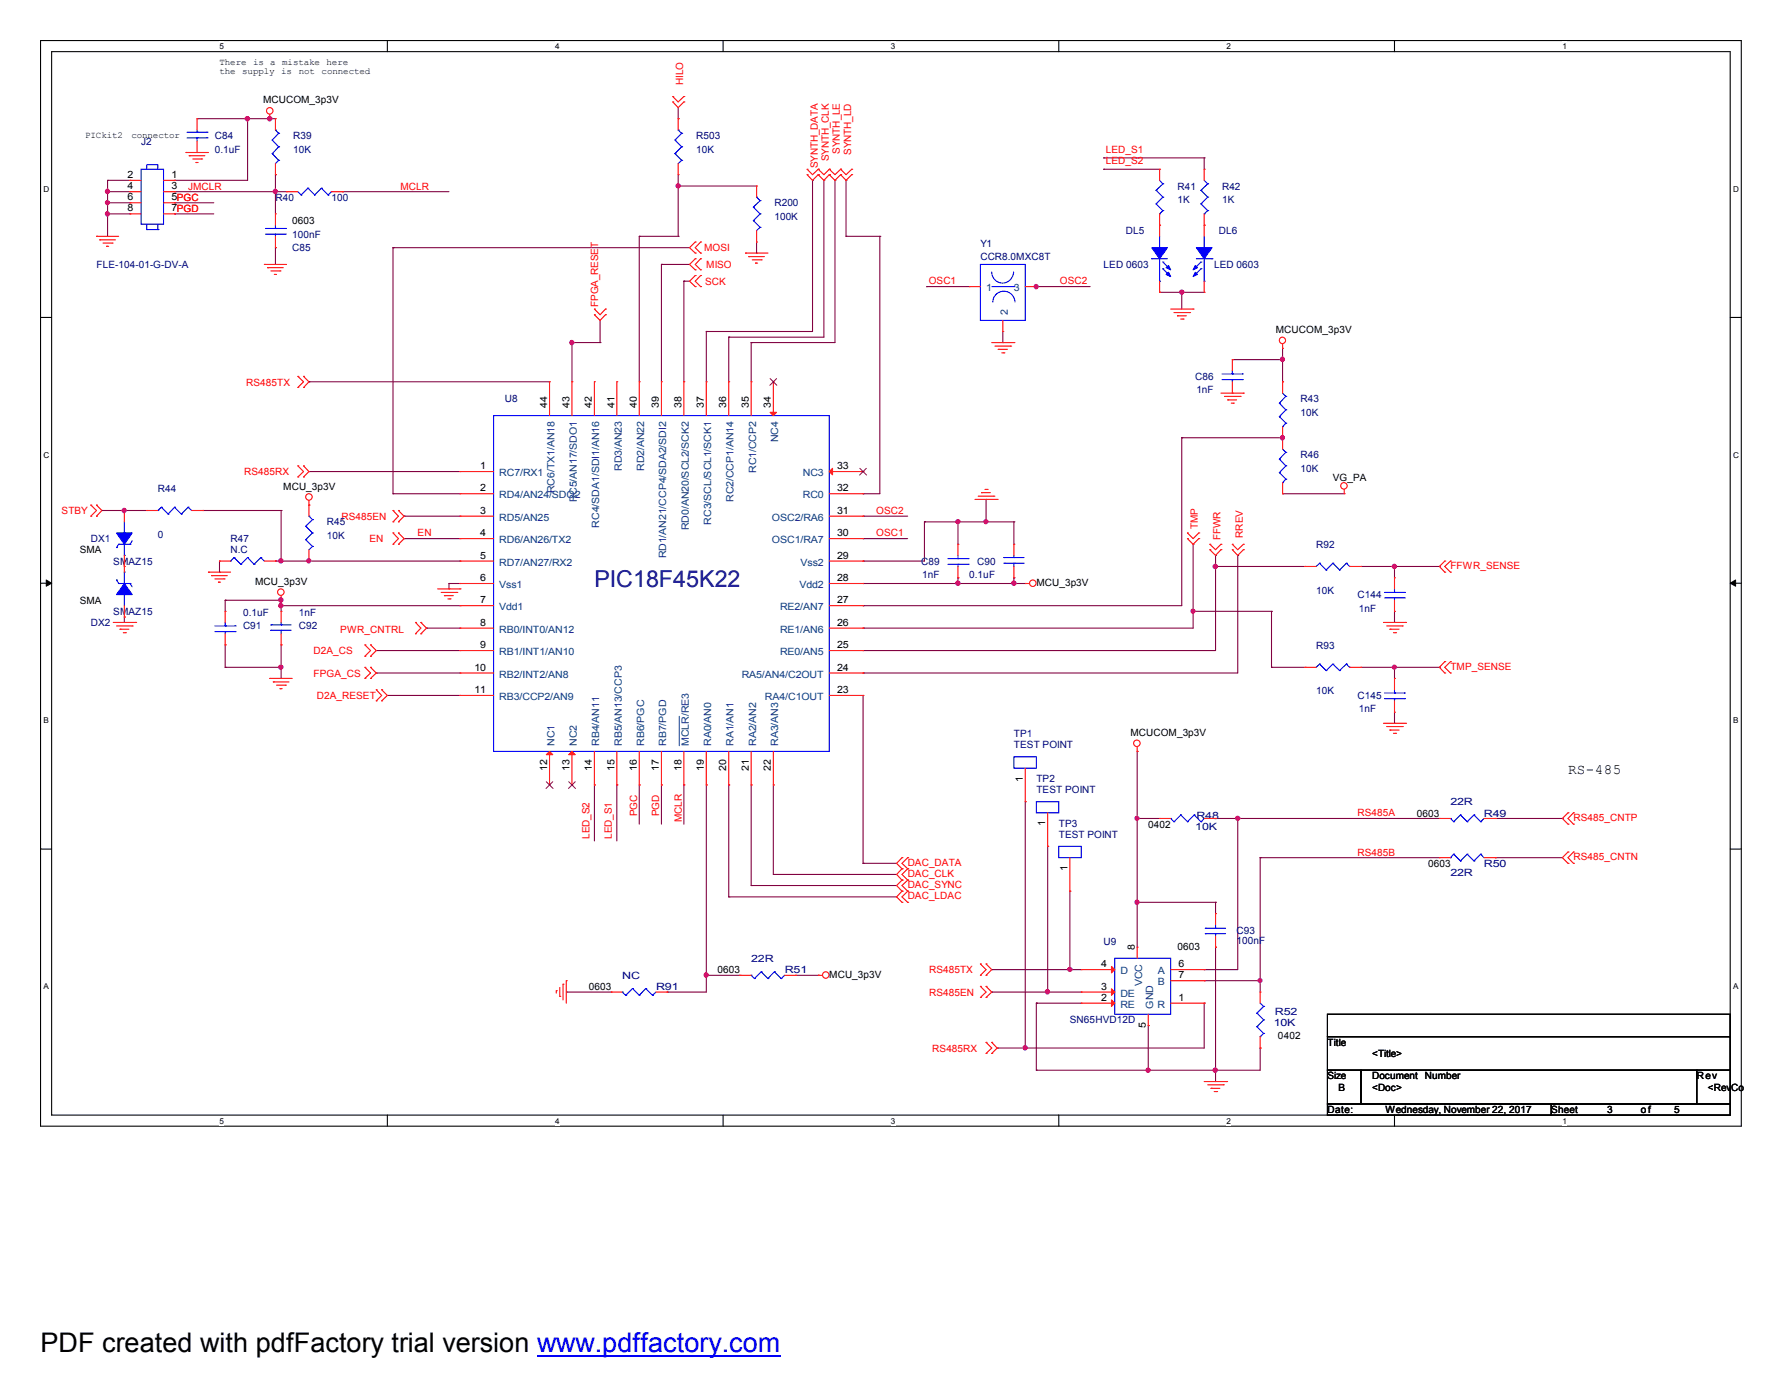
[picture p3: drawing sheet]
<svg xmlns="http://www.w3.org/2000/svg" width="279mm" height="216mm" viewBox="0 0 279 216" stroke-linecap="round" stroke-linejoin="round" font-family="sans-serif">
<path d="M6.3 6.3h266.4v170h-266.4zM8.1 8.1h262.9v166.5h-262.9z" fill="none" stroke="#000" stroke-width=".17"/>
<g fill="#fff">
<path d="M34.4 6.5h.7v1.5h-.7z"/>
<path d="M34.4 174.8h.7v1.4h-.7z"/>
</g>
<path d="M60.7 6.3v1.8M60.7 174.6v1.7" fill="none" stroke="#000" stroke-width=".17"/>
<g fill="#fff">
<path d="M87 6.5h.6v1.5h-.6z"/>
<path d="M87 174.8h.6v1.4h-.6z"/>
</g>
<path d="M113.2 6.3v1.8M113.2 174.6v1.7" fill="none" stroke="#000" stroke-width=".17"/>
<g fill="#fff">
<path d="M139.5 6.5h.7v1.5h-.7z"/>
<path d="M139.5 174.8h.7v1.4h-.7z"/>
</g>
<path d="M165.8 6.3v1.8M165.8 174.6v1.7" fill="none" stroke="#000" stroke-width=".17"/>
<g fill="#fff">
<path d="M192.1 6.5h.7v1.5h-.7z"/>
<path d="M192.1 174.8h.7v1.4h-.7z"/>
</g>
<path d="M218.4 6.3v1.8M218.4 174.6v1.7" fill="none" stroke="#000" stroke-width=".17"/>
<g fill="#fff">
<path d="M244.7 6.5h.7v1.5h-.7z"/>
<path d="M244.7 174.8h.7v1.4h-.7z"/>
<path d="M6.8 28.8h.9v1.5h-.9z"/>
<path d="M271.4 28.8h.9v1.5h-.9z"/>
<path d="M6.8 70.4h.9v1.5h-.9z"/>
<path d="M271.4 70.4h.9v1.5h-.9z"/>
</g>
<path d="M6.3 49.7h1.8M271 49.7h1.7" fill="none" stroke="#000" stroke-width=".17"/>
<g fill="#fff">
<path d="M6.8 112.1h.8v1.4h-.8z"/>
<path d="M271.4 112.1h.8v1.4h-.8z"/>
</g>
<path d="M6.3 91.3h1.8M271 91.3h1.7" fill="none" stroke="#000" stroke-width=".17"/>
<g fill="#000" stroke="#000" stroke-width=".16">
<path d="M7.2 90.8l.9 .5-.9 .5z" fill-rule="evenodd"/>
<path d="M271 91.3l.8-.5v1z" fill-rule="evenodd"/>
</g>
<g fill="#fff">
<path d="M6.8 153.7h.8v1.5h-.8z"/>
<path d="M271.4 153.7h.8v1.5h-.8z"/>
</g>
<path d="M6.3 132.9h1.8M271 132.9h1.7M207.9 158.8h63.1v3.5h-63.1zM207.9 162.3h63.1v5.3h-63.1zM207.9 167.6h5.2v5.2h-5.2zM207.9 172.8h35.1v1.8h-35.1zM213.1 167.6h52.6v5.2h-52.6zM243 172.8h28v1.8h-28zM265.7 167.6h5.3v5.2h-5.3z" fill="none" stroke="#000" stroke-width=".17"/>
<g fill="none" stroke="#800040" stroke-width=".17">
<path d="M30.9 18.6h12.2M38.8 18.6h.1M38.8 18.6v9.6h-11.5M42.2 18.6h.1M106.2 18.6h.1M106.2 16.8v1.8M16.8 28.2h.1M16.8 30h.1M16.8 31.8h.1M16.8 33.5h.1M16.8 30h3.6M16.8 28.2h3.6"/>
<path d="M16.8 33.5h3.6M16.8 31.8h3.6M16.8 28.2v8.8M27.3 28.2h.1M27.3 33.5h.1M27.3 31.8h.1M27.3 30h.1M27.3 30h17.6M27.3 33.5h6.2M27.3 31.8h6.2M43.1 30h.1M43.1 38.8h.1"/>
<path d="M43.1 27.3h.1M43.1 27.3v6.2M43.1 38.8v2.6M53.6 30h.1M53.6 30h16.7M61.6 38.8h.1M61.6 38.8h46.4M61.6 38.8v38.5M100.1 37h.1M100.1 37v22.8M100.1 37h6.1M106.2 29.1h.1"/>
<path d="M106.2 37h.1M106.2 27.3v9.7M106.2 29.1h12.3M118.5 39.6h.1M118.5 37.9v1.7M127.3 28.2h.1M127.3 28.2v23.7h-16.7M129 28.2h.1M129 28.2v24.6h-14.9M130.8 28.2h.1M130.8 28.2v25.4h-13.2M132.5 28.2h.1"/>
<path d="M132.5 37h.1M132.5 37h5.3M132.5 28.2v8.8M137.8 37h.1M137.8 37v40.3h-2.6M172.8 24.7h.1M172.8 26.5h.1M172.8 24.7h15.8M172.8 26.5h8.8M188.6 24.7h.1M188.6 24.7v1.8M48.4 59.8h.1"/>
<path d="M48.4 59.8h37.7M89.2 53.6h.1M89.2 53.6h4.8M89.6 53.6h.1M89.6 53.6v6.2M94 53.6h.1M94 50.2v3.4M103.6 41.4h.1M103.6 41.4h4.4M103.6 41.4v18.4M107.1 44h.1M107.1 44h.9"/>
<path d="M107.1 44v15.8M110.6 51.9h.1M110.6 51.9v7.9M114.1 52.8h.1M114.1 52.8v7M117.6 53.6h.1M117.6 53.6v6.2M145.1 44.9h.1M145.1 44.9h6.7M157.1 53.6h.1M157.1 51.9v1.7M162 44.9h8.7"/>
<path d="M162.3 44.9h.1M181.6 45.8h.1M181.6 45.8h7M185.1 45.8h.1M185.1 45.8v2.6M193 56.3h.1M193 56.3h7.9M200.9 56.3h.1M200.9 59.8h.1M200.9 54.5v5.3M16 79.9h.1M16 79.9h7"/>
<path d="M19.5 79.9h.1M31.7 79.9h.1M31.7 79.9h12.3M44 79.9h.1M44 79.9v7.9M48.4 73.8h.1M48.4 73.8h23.7M61.6 77.3h.1M61.6 77.3h10.5M135.2 77.3h.1M154.4 78.2h.1M154.4 78.2v3.5"/>
<path d="M185.1 68.5h.1M185.1 68.5v26.3h-49.9M185.1 68.5h15.8M200.9 77.3h.1M200.9 77.3h9.6M19.5 96.6h.1M19.5 87.8h.1M19.5 87.8v.9M19.5 96.6v.9M34.4 89.6h.1M34.4 87.8v1.8M35.3 94h.1"/>
<path d="M35.3 94v1.7M35.3 94h8.7M43.1 87.8h.1M43.1 87.8h29M44 94.8h.1M44 87.8h.1M44 94h.1M44 94.8h28.1M44 94v1.7M48.4 87.8h.1M63.3 80.8h.1M63.3 84.3h.1"/>
<path d="M63.3 84.3h8.8M63.3 80.8h8.8M66.8 98.3h.1M66.8 98.3h5.3M70.3 91.4h.1M70.3 92.2h.1M70.3 91.4h1.8M70.3 91.4v.8M135.2 84.3h.1M135.2 80.8h.1M135.2 91.4h.1M135.2 87.8h.1"/>
<path d="M135.2 94.8h.1M135.2 98.3h.1M135.2 84.3h7M135.2 80.8h7M135.2 91.4h25.4M144.8 81.7h.1M144.8 81.7h14M144.8 81.7v6.1h-9.6M150 90.5h.1M150 81.7h.1M150 91.4h.1M150 81.7v3.5"/>
<path d="M150 90.5v.9M154.4 81.7h.1M158.8 81.7h.1M158.8 90.5h.1M158.8 91.4h.1M158.8 81.7v3.5M158.8 90.5v.9M186.9 95.7h.1M186.9 85.2h.1M186.9 85.2v13.1h-51.7M186.9 95.7h12.2M190.4 88.7h.1"/>
<path d="M190.4 87h.1M190.4 87v14.9h-55.2M190.4 88.7h14M193.8 87h.1M193.8 87v18.4h-58.6M199.1 95.7h.1M199.1 95.7v8.8M213.1 88.7h12.3M218.4 88.7h.1M218.4 97.5h.1M218.4 88.7v1.8M218.4 95.7v1.8"/>
<path d="M225.4 88.7h.1M35.3 101h.1M35.3 104.5h.1M35.3 101v3.5M35.3 104.5h8.7M44 101h.1M44 104.5h.1M44 101v5.2M58.9 105.4h.1M58.9 101.9h.1M58.9 105.4h13.2M58.9 101.9h13.2"/>
<path d="M60.7 108.9h.1M60.7 108.9h11.4M135.2 101.9h.1M135.2 105.4h.1M135.2 108.9v26.3M178.1 117.6h.1M178.1 117.6v30.7M199.1 104.5h.1M199.1 104.5h5.3M213.1 104.5h12.3M218.4 104.5h.1M218.4 113.2h.1"/>
<path d="M218.4 104.5v1.7M218.4 111.5v1.7M225.4 104.5h.1M93.1 122.9h.1M93.1 122.9v8.8M96.6 122.9h.1M96.6 122.9v8.8M100.1 122.9h.1M100.1 122.9v6.1M103.6 122.9h.1M103.6 122.9v6.1M107.1 122.9h.1"/>
<path d="M107.1 122.9v6.1M110.6 122.9h.1M110.6 122.9v32.4h-6.1M114.1 122.9h.1M114.1 122.9v17.5M117.6 122.9h.1M117.6 138.6h.1M117.6 122.9v15.7M117.6 138.6h22.8M121.1 122.9h.1M121.1 136.9h.1M121.1 122.9v14"/>
<path d="M121.1 136.9h19.3M135.2 135.2h.1M135.2 135.2h5.2M160.6 125.5h.1M160.6 125.5v38.6M164.1 132.5h.1M164.1 132.5v22.8M167.6 139.5h.1M167.6 139.5v12.3M178.1 128.1h.1M178.1 128.1h3.5M190.4 128.1h.1"/>
<path d="M190.4 128.1h35M193.8 128.1h.1M193.8 128.1v23.7h-5.2M197.4 134.3h.1M197.4 134.3h28M197.4 134.3v21M234.2 134.3h.1M234.2 134.3h10.5M234.2 128.1h10.5M244.7 128.1h.1M88.7 155.3h.1M88.7 155.3h7"/>
<path d="M104.5 155.3h.1M110.6 152.7h.1M110.6 152.7h5.3M114.1 140.4h.1M114.1 140.4h26.3M124.6 152.7h3.5M128.1 152.7h.1M155.3 151.8h.1M155.3 155.3h.1M155.3 151.8h14M155.3 155.3h14M162.3 157.1h.1"/>
<path d="M162.3 157.1v10.5M162.3 157.1h7M164.1 155.3h.1M167.6 151.8h.1M178.1 141.3h.1M178.1 141.3h12.3M188.6 151.8h.1M188.6 153.5h.1M188.6 157.1h.1M188.6 157.1v7h-32.4M188.6 153.5h8.8M190.4 141.3h.1"/>
<path d="M190.4 148.3h.1M190.4 141.3v1.7M190.4 148.3v21M197.4 153.5h.1M156.2 164.1h.1M160.6 164.1h.1M162.3 167.6h.1M179.8 167.6h.1M179.8 160.6h.1M179.8 160.6v7M190.4 167.6h.1M197.4 164.1h.1"/>
<path d="M197.4 164.1v3.5h-35.1"/>
</g>
<g fill="#f0f" stroke="#f0f" stroke-width=".17">
<circle cx="167.6" cy="151.8" r=".33"/>
<circle cx="164" cy="155.3" r=".34"/>
<circle cx="160.5" cy="164" r=".33"/>
<circle cx="197.3" cy="153.5" r=".32"/>
<circle cx="190.3" cy="167.6" r=".34"/>
<circle cx="179.8" cy="167.6" r=".33"/>
<circle cx="178.1" cy="141.3" r=".33"/>
<circle cx="178.1" cy="128.1" r=".32"/>
<circle cx="193.9" cy="128.1" r=".33"/>
<circle cx="154.4" cy="81.7" r=".32"/>
<circle cx="42.2" cy="18.6" r=".34"/>
<circle cx="43.1" cy="30" r=".33"/>
<circle cx="185.1" cy="45.7" r=".33"/>
<circle cx="158.8" cy="91.3" r=".34"/>
<circle cx="150" cy="91.3" r=".34"/>
<circle cx="150" cy="81.7" r=".33"/>
<circle cx="44" cy="94.8" r=".34"/>
<circle cx="44" cy="104.5" r=".33"/>
<circle cx="110.6" cy="152.6" r=".33"/>
<circle cx="186.8" cy="95.7" r=".32"/>
<circle cx="190.3" cy="88.7" r=".34"/>
<circle cx="38.7" cy="18.6" r=".34"/>
<circle cx="48.4" cy="87.8" r=".33"/>
<circle cx="44" cy="87.8" r=".34"/>
<circle cx="19.4" cy="79.9" r=".33"/>
<circle cx="44" cy="93.9" r=".34"/>
<circle cx="200.8" cy="68.5" r=".33"/>
<circle cx="200.8" cy="56.3" r=".33"/>
<circle cx="16.8" cy="30" r=".33"/>
<circle cx="16.8" cy="31.7" r=".32"/>
<circle cx="16.8" cy="33.5" r=".33"/>
<circle cx="218.4" cy="88.7" r=".33"/>
<circle cx="218.4" cy="104.5" r=".32"/>
<circle cx="89.5" cy="53.6" r=".33"/>
<circle cx="162.3" cy="44.9" r=".33"/>
<circle cx="106.2" cy="29.1" r=".33"/>
</g>
<g fill="none" stroke="#f00" stroke-width=".17">
<path d="M30.9 18.6h.1M30.9 18.6v1.8M42.2 18.6h.1M42.2 17.9v.7M43.1 18.6h.1M43.1 18.6v1.8M105.4 16h.1M105.4 15.1h.1M105.4 16l.8 .8 .9-.8M105.4 15.1l.8 .9 .9-.9M106.2 18.6h.1M106.2 18.6v1.8"/>
<path d="M107.1 16h.1M107.1 15.1h.1M15.1 37h.1M15.1 37h3.5M15.6 37.5h.1M15.6 37.5h2.5M16.1 38.1h1.5M16.7 38.6h.1M16.7 38.6h.3M17.6 38.1h.1M20.4 28.2h.1M20.4 30h.1"/>
<path d="M20.4 31.8h.1M20.4 33.5h.1M20.4 30h1.7M20.4 28.2h1.7M20.4 31.8h1.7M20.4 33.5h1.7M25.6 30h1.7M25.6 28.2h1.7M25.6 31.8h1.7M25.6 33.5h1.7M27.3 28.2h.1M27.3 30h.1"/>
<path d="M27.3 31.8h.1M27.3 33.5h.1M29.1 23.9h.1M29.1 23.9h3.5M29.6 24.4h.1M29.6 24.4h2.5M30.2 24.9h1.4M30.7 25.4h.1M30.7 25.4h.3M30.9 23.9h.1M30.9 22.1v1.8M31.6 24.9h.1"/>
<path d="M43.1 27.3h.1M43.1 38.8h.1M43.1 33.5h.1M43.1 25.6v1.7M43.1 33.5v1.8M43.1 37v1.8M44.9 30h.1M44.9 30h1.8M51.9 30h1.7M53.6 30h.1M106.2 27.3h.1M106.2 25.6v1.7"/>
<path d="M108.9 39.6h.1M108.9 37.9h.1M108.9 37.9l-.9 .9 .9 .8M109.7 37.9h.1M109.7 39.6h.1M109.7 37.9l-.8 .9 .8 .8M116.8 39.6h.1M116.8 39.6h3.5M118.5 37.9h.1M118.5 29.1h.1M118.5 29.1v1.8M118.5 36.1v1.8"/>
<path d="M126.4 27.3h.1M126.4 26.5h.1M126.4 27.3l.9 .9 .8-.9M126.4 26.5l.9 .8 .8-.8M128.1 27.3h.1M128.1 26.5h.1M128.1 27.3l.9 .9 .9-.9M128.1 26.5l.9 .8 .9-.8M129.9 27.3h.1M129.9 26.5h.1M129.9 27.3l.9 .9 .9-.9M129.9 26.5l.9 .8 .9-.8"/>
<path d="M131.7 27.3h.1M131.7 26.5h.1M131.7 27.3l.8 .9 .9-.9M131.7 26.5l.8 .8 .9-.8M133.4 27.3h.1M133.4 26.5h.1M181.6 26.5h.1M181.6 35.3h.1M181.6 26.5v1.7M181.6 33.5v3.5M188.6 26.5h.1M188.6 35.3h.1"/>
<path d="M188.6 26.5v1.7M188.6 33.5v3.5M41.4 41.4h.1M41.4 41.4h3.5M41.9 41.9h.1M41.9 41.9h2.5M42.4 42.4h1.5M43 43h.1M43 43h.3M43.9 42.4h.1M46.7 58.9h.1M46.7 58.9l.8 .9-.8 .9"/>
<path d="M47.5 58.9h.1M47.5 58.9l.9 .9-.9 .9M86.1 59.8h.1M86.1 59.8v5.3M89.6 59.8h.1M89.6 59.8v5.3M93.1 49.3h.1M93.1 48.4h.1M93.1 59.8h.1M93.1 49.3l.9 .9 .8-.9M93.1 48.4l.9 .9 .8-.9M93.1 59.8v5.3"/>
<path d="M94.8 49.3h.1M94.8 48.4h.1M96.6 59.8h.1M96.6 59.8v5.3M100.1 59.8h.1M100.1 59.8v5.3M103.6 59.8h.1M103.6 59.8v5.3M107.1 59.8h.1M107.1 59.8v5.3M108.9 42.2h.1M108.9 40.5h.1"/>
<path d="M108.9 44.9h.1M108.9 43.1h.1M108.9 40.5l-.9 .9 .9 .8M108.9 43.1l-.9 .9 .9 .9M109.7 40.5h.1M109.7 42.2h.1M109.7 43.1h.1M109.7 44.9h.1M109.7 40.5l-.8 .9 .8 .8M109.7 43.1l-.8 .9 .8 .9M110.6 59.8h.1M110.6 59.8v5.3"/>
<path d="M114.1 59.8h.1M114.1 59.8v5.3M117.3 40.2h.1M117.3 40.2h2.4M117.6 59.8h.1M117.6 59.8v5.3M117.8 40.7h1.4M118.3 41.2h.1M118.3 41.2h.4M119.2 40.7h.1M121.1 59.8h.1M121.1 59.8v5.3"/>
<path d="M151.8 44.9h.1M151.8 44.9h1.7M155.3 53.6h3.5M155.8 54.2h2.5M156.3 54.7h.1M156.3 54.7h1.5M156.9 55.2h.3M157.1 51.9h.1M157.1 50.2v1.7M157.2 55.2h.1M158.3 54.2h.1M158.8 53.6h.1"/>
<path d="M160.6 44.9h1.7M162.3 44.9h.1M181.6 45.8h.1M181.6 44v1.8M183.3 48.4h3.6M183.9 48.9h2.4M184.4 49.4h.1M184.4 49.4h1.4M184.9 50h.4M185.3 50h.1M186.3 48.9h.1M186.9 48.4h.1"/>
<path d="M188.6 45.8h.1M188.6 44v1.8M193 56.3h.1M193 56.3v1.7M193 59.8v1.8M200.9 54.5h.1M200.9 59.8h.1M200.9 53.8v.7M200.9 59.8v1.8M14.2 79.1h.1M14.2 79.1l.9 .8-.9 .9M15.1 79.1h.1"/>
<path d="M15.1 79.1l.9 .8-.9 .9M19.5 79.9h.1M19.5 79.9v1.8M23 79.9h.1M23 79.9h1.7M30 79.9h1.7M31.7 79.9h.1M46.7 72.9h.1M46.7 74.7h.1M46.7 60.7h.1M46.7 72.9l.8 .9-.8 .9M47.5 74.7h.1"/>
<path d="M47.5 72.9h.1M47.5 60.7h.1M47.5 72.9l.9 .9-.9 .9M48.4 79.1h.1M48.4 78.4v2.4M61.6 79.9h.1M61.6 79.9l.8 .9-.8 .9M62.4 79.9h.1M62.4 79.9l.9 .9-.9 .9M72.1 77.3h.1M72.1 73.8h.1M72.1 73.8h5.2"/>
<path d="M72.1 77.3h5.2M129.9 73.8h5.3M129.9 77.3h5.3M135.2 73.8h.1M135.2 77.3h.1M152.7 78.2h3.5M153.2 77.7h2.5M153.7 77.1h.1M153.7 77.1h1.4M154.3 76.6h.3M154.6 76.6h.1M155.7 77.7h.1"/>
<path d="M156.2 78.2h.1M191.2 61.6h3.5M191.8 62.1h2.4M192.3 62.6h.1M192.3 62.6h1.4M192.8 63.1h.4M193 61.6h.1M193.2 63.1h.1M194.2 62.1h.1M194.7 61.6h.1M200.9 68.5h.1M200.9 77.3h.1"/>
<path d="M200.9 66.8v3.5M200.9 75.6v1.7M210.5 77.3h.1M210.5 76.6v.7M14.2 80.8h.1M15.1 80.8h.1M17.7 97.5h3.6M18.2 98h2.5M18.8 98.5h.1M18.8 98.5h1.4M19.3 99.1h.3M19.5 96.6h.1"/>
<path d="M19.5 87.8h.1M19.5 88.7h.1M19.5 87v2.6M19.5 94.8v1.8M19.6 99.1h.1M20.7 98h.1M21.3 97.5h.1M32.6 89.6h.1M32.6 89.6h3.5M33.1 90.1h.1M33.1 90.1h2.5M33.7 90.6h1.4"/>
<path d="M34.2 91.1h.1M34.2 91.1h.3M34.4 87.8h.1M34.4 87.8h1.7M35.1 90.6h.1M35.3 95.7h.1M35.3 95.7v1.8M35.3 99.2v1.8M41.4 87.8h1.7M43.1 87.8h.1M44 94h.1M44 95.7h.1"/>
<path d="M44 93.3v.7M44 95.7v1.8M44 99.2v1.8M48.4 87.8h.1M48.4 86.1v1.7M61.6 81.7h.1M61.6 83.4h.1M61.6 85.2h.1M61.6 83.4l.8 .9-.8 .9M62.4 81.7h.1M62.4 85.2h.1M62.4 83.4h.1"/>
<path d="M62.4 83.4l.9 .9-.9 .9M65.1 97.5h.1M65.1 99.2h.1M65.1 97.5l.8 .8-.8 .9M65.9 99.2h.1M65.9 97.5h.1M65.9 97.5l.9 .8-.9 .9M68.5 92.2h3.6M69.1 92.8h2.4M69.6 93.3h.1M69.6 93.3h1.4M70.1 93.8h.4"/>
<path d="M70.5 93.8h.1M71.5 92.8h.1M72.1 92.2h.1M72.1 94.8h.1M72.1 80.8h.1M72.1 84.3h.1M72.1 87.8h.1M72.1 91.4h.1M72.1 98.3h.1M72.1 91.4h5.2M72.1 94.8h5.2M72.1 84.3h5.2"/>
<path d="M72.1 87.8h5.2M72.1 80.8h5.2M72.1 98.3h5.2M129.9 91.4h5.3M129.9 94.8h5.3M129.9 84.3h5.3M129.9 87.8h5.3M129.9 80.8h5.3M129.9 98.3h5.3M135.2 91.4h.1M135.2 94.8h.1M135.2 84.3h.1"/>
<path d="M135.2 87.8h.1M135.2 80.8h.1M135.2 98.3h.1M150 90.5h.1M150 85.2h.1M150 85.2v1.8M150 88.7v1.8M158.8 85.2h.1M158.8 90.5h.1M158.8 85.2v1.8M158.8 88.7v1.8M160.6 91.4h.1"/>
<path d="M160.6 91.4h.6M186 84.3h.1M186 83.4h.1M186 84.3l.9 .9 .8-.9M186 83.4l.9 .9 .8-.9M187.7 84.3h.1M187.7 83.4h.1M189.5 86.1h.1M189.5 85.2h.1M189.5 86.1l.9 .9 .8-.9M189.5 85.2l.9 .9 .8-.9M191.2 86.1h.1"/>
<path d="M191.2 85.2h.1M193 86.1h.1M193 85.2h.1M193 86.1l.8 .9 .9-.9M193 85.2l.8 .9 .9-.9M194.7 86.1h.1M194.7 85.2h.1M204.4 88.7h.1M204.4 88.7h1.7M211.4 88.7h1.7M213.1 88.7h.1M216.7 97.5h3.4"/>
<path d="M217.2 98h2.4M217.7 98.5h.1M217.7 98.5h1.4M218.2 99.1h.4M218.4 95.7h.1M218.4 90.5h.1M218.4 90.5v1.7M218.4 94v1.7M218.6 99.1h.1M219.6 98h.1M220.1 97.5h.1M226.3 87.8h.1"/>
<path d="M226.3 89.6h.1M226.3 87.8l-.9 .9 .9 .9M227.2 89.6h.1M227.2 87.8h.1M227.2 87.8l-.9 .9 .9 .9M35.3 101h.1M42.2 106.2h.1M42.2 106.2h3.6M42.8 106.8h.1M42.8 106.8h2.5M43.3 107.3h1.4M43.9 107.8h.1"/>
<path d="M43.9 107.8h.3M44 101h.1M44.7 107.3h.1M57.1 104.5h.1M57.1 106.2h.1M57.1 101h.1M57.1 102.7h.1M57.1 104.5l.9 .9-.9 .8M57.1 101l.9 .9-.9 .8M58 106.2h.1M58 104.5h.1M58 102.7h.1"/>
<path d="M58 101h.1M58 104.5l.9 .9-.9 .8M58 101l.9 .9-.9 .8M58.9 108h.1M58.9 109.7h.1M58.9 108l.9 .9-.9 .8M59.8 109.7h.1M59.8 108h.1M59.8 108l.9 .9-.9 .8M72.1 101.9h.1M72.1 105.4h.1M72.1 108.9h.1"/>
<path d="M72.1 101.9h5.2M72.1 105.4h5.2M72.1 108.9h5.2M86.1 117.6v5.3M89.6 117.6v5.3M93.1 117.6v5.3M96.6 117.6v5.3M100.1 117.6v5.3M103.6 117.6v5.3M107.1 117.6v5.3M110.6 117.6v5.3M114.1 117.6v5.3"/>
<path d="M117.6 117.6v5.3M121.1 117.6v5.3M129.9 101.9h5.3M129.9 105.4h5.3M129.9 108.9h5.3M135.2 105.4h.1M135.2 108.9h.1M135.2 101.9h.1M178.1 117.6h.1M178.1 116.9v.7M204.4 104.5h.1M204.4 104.5h1.7"/>
<path d="M211.4 104.5h1.7M213.1 104.5h.1M216.7 113.2h3.4M217.2 113.7h2.4M217.7 114.3h.1M217.7 114.3h1.4M218.2 114.8h.4M218.4 111.5h.1M218.4 106.2h.1M218.4 106.2v1.8M218.4 109.7v1.8M218.6 114.8h.1"/>
<path d="M219.6 113.7h.1M220.1 113.2h.1M226.3 103.6h.1M226.3 105.4h.1M226.3 103.6l-.9 .9 .9 .9M227.2 105.4h.1M227.2 103.6h.1M227.2 103.6l-.9 .9 .9 .9M86.1 122.9h.1M89.6 122.9h.1M93.1 122.9h.1M96.6 122.9h.1"/>
<path d="M100.1 122.9h.1M103.6 122.9h.1M107.1 122.9h.1M110.6 122.9h.1M114.1 122.9h.1M117.6 122.9h.1M121.1 122.9h.1M141.3 134.3h.1M141.3 136h.1M141.3 137.8h.1M141.3 139.5h.1M141.3 134.3l-.9 .9 .9 .8"/>
<path d="M141.3 136l-.9 .9 .9 .9M141.3 137.8l-.9 .8 .9 .9M141.3 139.5l-.9 .9 .9 .9M142.2 136h.1M142.2 134.3h.1M142.2 137.8h.1M142.2 139.5h.1M142.2 137.8l-.9 .8 .9 .9M142.2 134.3l-.9 .9 .9 .8M142.2 136l-.9 .9 .9 .9M142.2 139.5l-.9 .9 .9 .9M160.6 125.5h.1"/>
<path d="M160.6 120.3v5.2M164.1 132.5h.1M164.1 127.3v5.2M167.6 139.5h.1M167.6 134.3v5.2M181.6 128.1h.1M181.6 128.1h1.7M188.6 128.1h1.8M190.4 128.1h.1M225.4 128.1h.1M225.4 134.3h.1M225.4 128.1h1.8"/>
<path d="M225.4 134.3h1.8M232.4 128.1h1.8M232.4 134.3h1.8M234.2 128.1h.1M234.2 134.3h.1M245.6 127.3h.1M245.6 129h.1M245.6 133.4h.1M245.6 135.2h.1M245.6 127.3l-.9 .8 .9 .9M245.6 133.4l-.9 .9 .9 .9M246.4 129h.1"/>
<path d="M246.4 127.3h.1M246.4 135.2h.1M246.4 133.4h.1M246.4 127.3l-.8 .8 .8 .9M246.4 133.4l-.8 .9 .8 .9M87.1 155.1h.1M87.1 155.1v.4M87.7 156h.1M87.7 154.6v1.4M88.2 154.1h.1M88.2 154.1v2.4M88.7 153.5h.1"/>
<path d="M88.7 153.5v3.6M95.7 155.3h.1M95.7 155.3h1.8M102.7 155.3h1.8M104.5 155.3h.1M115.9 152.7h.1M115.9 152.7h1.7M122.9 152.7h1.7M124.6 152.7h.1M128.1 152.7h.1M128.1 152.7h.7M141.3 141.3h.1"/>
<path d="M142.2 141.3h.1M153.5 150.9h.1M153.5 152.7h.1M153.5 154.4h.1M153.5 156.2h.1M153.5 150.9l.9 .9-.9 .9M153.5 154.4l.9 .9-.9 .9M154.4 152.7h.1M154.4 150.9h.1M154.4 156.2h.1M154.4 154.4h.1M154.4 150.9l.9 .9-.9 .9"/>
<path d="M154.4 154.4l.9 .9-.9 .9M169.3 157.1h.1M169.3 155.3h.1M169.3 151.8h.1M169.3 157.1h5.3M169.3 151.8h5.3M169.3 155.3h5.3M178.1 148.3h.1M178.1 148.3v1.7M179.8 158.8v1.8M183.3 157.1h5.3M183.3 153.5h5.3"/>
<path d="M183.3 151.8h5.3M188.6 157.1h.1M188.6 153.5h.1M188.6 151.8h.1M190.4 148.3h.1M190.4 143h.1M190.4 143v1.8M190.4 146.6v1.7M197.4 155.3h.1M197.4 155.3v1.8M154.4 163.2h.1M154.4 164.9h.1"/>
<path d="M154.4 163.2l.9 .9-.9 .8M155.3 164.9h.1M155.3 163.2h.1M155.3 163.2l.9 .9-.9 .8M179.8 160.6h.1M188.6 169.3h3.5M189.1 169.8h2.5M189.7 170.4h.1M189.7 170.4h1.4M190.2 170.9h.3M190.5 170.9h.1M191.6 169.8h.1"/>
<path d="M192.1 169.3h.1M197.4 164.1h.1M197.4 162.3v1.8"/>
<circle cx="42.2" cy="17.4" r=".51"/>
<circle cx="200.8" cy="53.3" r=".5"/>
<circle cx="48.4" cy="77.8" r=".51"/>
<circle cx="210.5" cy="76.1" r=".51"/>
<circle cx="44" cy="92.7" r=".51"/>
<circle cx="161.8" cy="91.3" r=".51"/>
<circle cx="178.1" cy="116.4" r=".51"/>
<circle cx="129.3" cy="152.6" r=".51"/>
</g>
<g fill="none" stroke="#00f" stroke-width=".17">
<path d="M22.1 26.5h3.5v8.6h-3.5zM23 26.5v-.7h1.7v.7M23 35.9h.1M23 35.1v.8M23 35.9h1.7M24.7 35.9h.1M24.7 35.1v.8M29.3 21.6h3.1M29.3 20.7h3.1M30.9 20.7h.1M30.9 21.6h.1M30.9 20.4v.3"/>
<path d="M30.9 21.6v.5M32.4 21.6h.1M32.4 20.7h.1M41.6 35.8h3.1M41.6 36.7h3.1M42.6 24h.1M42.6 21.9h.1M42.6 24l1 1.1M42.6 21.9l1 1.1M43.1 20.4h.1M43.1 36.7h.1M43.1 35.8h.1"/>
<path d="M43.1 20.4l.5 .5M43.1 35.3v.5M43.1 36.7v.3M43.6 25.1h.1M43.6 23h.1M43.6 20.9h.1M43.6 25.1l-.5 .5M43.6 23l-1 1M43.6 20.9l-1 1M44.7 35.8h.1M44.7 36.7h.1M46.7 30l.5 .5"/>
<path d="M47.2 30.5h.1M48.2 29.5h.1M48.2 29.5l-1 1M48.2 29.5l1.1 1M49.3 30.5h.1M50.3 29.5h.1M50.3 29.5l-1 1M50.3 29.5l1.1 1M51.4 30.5h.1M51.9 30h.1M51.9 30l-.5 .5M105.7 24h.1"/>
<path d="M105.7 21.9h.1M105.7 24l1.1 1.1M105.7 21.9l1.1 1.1M106.2 20.4h.1M106.2 20.4l.6 .5M106.8 25.1h.1M106.8 23h.1M106.8 20.9h.1M106.8 25.1l-.6 .5M106.8 23l-1.1 1M106.8 20.9l-1.1 1M118 34.5h.1"/>
<path d="M118 32.4h.1M118 34.5l1 1.1M118 32.4l1 1.1M118.5 30.9h.1M118.5 30.9l.5 .5M119 35.6h.1M119 33.5h.1M119 31.4h.1M119 35.6l-.5 .5M119 33.5l-1 1M119 31.4l-1 1M181.1 29.8h.1"/>
<path d="M181.1 31.9h.1M181.1 29.8l1 1.1M181.1 31.9l1 1.1M181.6 33.5h.1M181.6 38.8h.1M181.6 28.2l.5 .6M181.6 37v1.8M182.1 28.8h.1M182.1 30.9h.1M182.1 33h.1M182.1 28.8l-1 1M182.1 30.9l-1 1"/>
<path d="M182.1 33l-.5 .5M188.1 29.8h.1M188.1 31.9h.1M188.1 29.8l1 1.1M188.1 31.9l1 1.1M188.6 33.5h.1M188.6 38.8h.1M188.6 28.2l.5 .6M188.6 37v1.8M189.1 28.8h.1M189.1 30.9h.1M189.1 33h.1"/>
<path d="M189.1 28.8l-1 1M189.1 30.9l-1 1M189.1 33l-.5 .5M153.5 41.4h7.1v8.8h-7.1zM155.3 42.6a1.71 1.71 0 0 0 1.7 1.7 1.71 1.71 0 0 0 1.7-1.7M155.3 44.9h3.5M155.5 47.3a1.74 1.74 0 0 1 1.7-1.7 1.74 1.74 0 0 1 1.8 1.7M158.8 44.9h.1M180.4 40.5h.1M180.4 40.5h2.4M181.6 44h.1M181.6 40.5v3.5"/>
<path d="M182.1 41h.1M182.1 42.1h.1M182.1 41l1.1 1.1M182.1 42.1l1.1 1M187.4 40.5h2.4M188.1 41h.1M188.1 42.1h.1M188.1 41l-1.1 1.1M188.1 42.1l-1.1 1M188.6 44h.1M188.6 40.5v3.5M189.8 40.5h.1"/>
<path d="M191.4 58.5h3.2M191.4 59.4h3.2M193 59.4h.1M193 58.5h.1M193 58v.5M193 59.4v.4M194.6 58.5h.1M194.6 59.4h.1M24.7 79.9h.1M25.3 79.4h.1M25.3 79.4l1 1.1M25.3 79.4l-.6 .5"/>
<path d="M27.3 79.4h.1M27.3 79.4l1.1 1.1M27.3 79.4l-1 1.1M29.5 79.4h.1M29.5 79.4l.5 .5M29.5 79.4l-1.1 1.1M77.3 65.1h52.6v52.5h-52.6zM200.4 63.1h.1M200.4 65.2h.1M200.4 71.9h.1M200.4 74h.1M200.4 63.1l1 1.1"/>
<path d="M200.4 65.2l1 1.1M200.4 71.9l1 1M200.4 74l1 1M200.9 66.8h.1M200.9 75.6h.1M200.9 61.6l.5 .5M200.9 70.3l.5 .5M201.4 62.1h.1M201.4 64.2h.1M201.4 66.3h.1M201.4 70.8h.1M201.4 72.9h.1"/>
<path d="M201.4 75h.1M201.4 62.1l-1 1M201.4 64.2l-1 1M201.4 66.3l-.5 .5M201.4 70.8l-1 1.1M201.4 72.9l-1 1.1M201.4 75l-.5 .6M18.2 90.8h.1M18.2 85.7h.1M18.2 90.8l.4 .6M18.6 91.4h.1M18.6 85.2h.1"/>
<path d="M18.6 91.4h1.8M18.6 85.2h1.8M18.6 85.2l-.4 .5M19.5 93.1h.1M19.5 89.6h.1M19.5 83.4h.1M19.5 87h.1M19.5 81.7v1.7M19.5 85.2v1.8M19.5 89.6v1.8M19.5 93.1v1.7M20.4 91.4h.1"/>
<path d="M20.4 85.2h.1M20.4 91.4l.3 .5M20.7 84.7l-.3 .5M26.3 80.5h.1M28.4 80.5h.1M33.7 98h3.1M33.7 98.9h3.1M35.3 98.9h.1M35.3 98h.1M35.3 97.5v.5M35.3 98.9v.3M36.1 87.8h.1"/>
<path d="M36.7 87.3h.1M36.7 87.3l1 1M36.7 87.3l-.6 .5M36.8 98h.1M36.8 98.9h.1M37.7 88.3h.1M38.8 87.3h.1M38.8 87.3l1 1M38.8 87.3l-1.1 1M39.8 88.3h.1M40.9 87.3h.1M40.9 87.3l.5 .5"/>
<path d="M40.9 87.3l-1.1 1M42.4 98.7h.1M42.4 97.8h.1M42.4 98.7h3.2M42.4 97.8h3.2M44 97.8h.1M44 98.7h.1M44 97.5v.3M44 98.7v.5M47.9 84.5h.1M47.9 82.4h.1M47.9 84.5l1 1.1"/>
<path d="M47.9 82.4l1 1M48.4 80.8h.1M48.4 80.8l.5 .6M48.9 85.6h.1M48.9 83.4h.1M48.9 81.4h.1M48.9 85.6l-.5 .5M48.9 83.4l-1 1.1M48.9 81.4l-1 1M148.5 87.5h3.1M148.5 88.3h3.1M150 88.3h.1"/>
<path d="M150 87.5h.1M150 87v.5M150 88.3v.4M151.6 87.5h.1M151.6 88.3h.1M157.2 88.2h.1M157.2 87.3h.1M157.2 88.2h3.2M157.2 87.3h3.2M158.8 87.3h.1M158.8 88.2h.1M158.8 87v.3"/>
<path d="M158.8 88.2v.5M206.7 88.2h.1M206.7 88.2l-.6 .5M206.7 88.2l1 1M207.7 89.2h.1M208.7 88.2h.1M208.7 88.2l-1 1M208.7 88.2l1.1 1M209.8 89.2h.1M210.9 88.2h.1M210.9 88.2l-1.1 1M210.9 88.2l.5 .5"/>
<path d="M211.4 88.7h.1M216.8 92.8h3.2M216.8 93.6h3.2M218.4 93.6h.1M218.4 92.8h.1M218.4 92.2v.6M218.4 93.6v.4M220 92.8h.1M220 93.6h.1M158.8 118.5h3.5v1.8h-3.5zM206.7 104h.1M206.7 104l-.6 .5"/>
<path d="M206.7 104l1 1M207.7 105h.1M208.7 104h.1M208.7 104l-1 1M208.7 104l1.1 1M209.8 105h.1M210.9 104h.1M210.9 104l-1.1 1M210.9 104l.5 .5M211.4 104.5h.1M216.8 108.5h3.2M216.8 109.4h3.2"/>
<path d="M218.4 109.4h.1M218.4 108.5h.1M218.4 108v.5M218.4 109.4v.3M220 108.5h.1M220 109.4h.1M162.3 125.5h3.5v1.8h-3.5zM165.8 132.5h3.5v1.8h-3.5zM183.3 128.1h.1M183.3 128.1l.6 .6M183.9 128.7h.1M184.9 127.6h.1"/>
<path d="M184.9 127.6l1.1 1.1M184.9 127.6l-1 1.1M186 128.7h.1M187 127.6h.1M187 127.6l1.1 1.1M187 127.6l-1 1.1M188.1 128.7h.1M188.6 128.1l-.5 .6M227.2 128.1h.1M227.2 134.3h.1M227.2 128.1l.5 .6M227.7 128.7h.1"/>
<path d="M227.7 133.7h.1M227.7 133.7l1 1.1M227.7 133.7l-.5 .6M228.7 127.6h.1M228.7 134.8h.1M228.7 127.6l1.1 1.1M228.7 127.6l-1 1.1M229.8 128.7h.1M229.8 133.7h.1M229.8 133.7l1 1.1M229.8 133.7l-1.1 1.1M230.8 127.6h.1"/>
<path d="M230.8 134.8h.1M230.8 127.6l1.1 1.1M230.8 127.6l-1 1.1M231.9 128.7h.1M231.9 133.7h.1M231.9 133.7l.5 .6M231.9 133.7l-1.1 1.1M232.4 128.1l-.5 .6M97.5 155.3h.1M97.5 155.3l.5 .5M98 155.8h.1M99.1 154.8h.1"/>
<path d="M99.1 154.8l1 1M99.1 154.8l-1.1 1M100.1 155.8h.1M101.1 154.8h.1M101.1 154.8l1.1 1M101.1 154.8l-1 1M102.2 155.8h.1M102.7 155.3l-.5 .5M117.6 152.7h.1M117.6 152.7l.6 .5M118.2 153.2h.1M119.2 152.1h.1"/>
<path d="M119.2 152.1l1.1 1.1M119.2 152.1l-1 1.1M120.3 153.2h.1M121.3 152.1h.1M121.3 152.1l1 1.1M121.3 152.1l-1 1.1M122.3 153.2h.1M122.9 152.7l-.6 .5M174.6 150h8.7v8.8h-8.7zM188.8 145.3h.1M188.8 146.2h.1M188.8 145.3h3.1"/>
<path d="M188.8 146.2h3.1M190.4 146.2h.1M190.4 145.3h.1M190.4 144.8v.5M190.4 146.2v.4M196.8 158.6h.1M196.8 158.6l1.1 1.1M197.4 157.1l.5 .5M197.9 157.6h.1M197.9 159.7h.1M197.9 157.6l-1.1 1M197.9 159.7l-1.1 1"/>
<path d="M196.8 160.7h.1M196.8 160.7l1.1 1.1M197.4 162.3h.1M197.9 161.8h.1M197.9 161.8l-.5 .5"/>
</g>
<g fill="#00f" stroke="#00f" stroke-width=".17">
<path d="M19.5 91.4l1.2 1.7h-2.5z" fill-rule="evenodd"/>
<path d="M180.4 38.8h2.4l-1.2 1.7z" fill-rule="evenodd"/>
<path d="M182.6 43l.4-.4 .3 .7z" fill-rule="evenodd"/>
<path d="M182.6 41.9l.4-.3 .3 .6z" fill-rule="evenodd"/>
<path d="M187.4 38.8h2.4l-1.2 1.7z" fill-rule="evenodd"/>
<path d="M187.2 42.6l.3 .4-.6 .3z" fill-rule="evenodd"/>
<path d="M187.2 41.6l.3 .3-.6 .3z" fill-rule="evenodd"/>
<path d="M18.2 83.4h2.5l-1.2 1.8z" fill-rule="evenodd"/>
</g>
<g fill="#f00" stroke="#f00" stroke-width=".17">
<path d="M89.1 118.2l.5-.6 .5 .6z" fill-rule="evenodd"/>
<path d="M129.9 73.8l.5-.5v1z" fill-rule="evenodd"/>
<path d="M120.6 64.6h1l-.5 .5z" fill-rule="evenodd"/>
<path d="M85.6 118.2l.5-.6 .5 .6z" fill-rule="evenodd"/>
<path d="M174.1 156.5l.5 .6-.5 .5z" fill-rule="evenodd"/>
<path d="M174.1 154.8l.5 .5-.5 .5z" fill-rule="evenodd"/>
<path d="M174.1 151.3l.5 .5-.5 .5z" fill-rule="evenodd"/>
</g>
<path d="M120.6 59.3l1.1 1M121.6 59.3l-1 1M134.7 73.3l1 1.1M135.7 73.3l-1.1 1.1M85.6 122.4l1 1M86.6 122.4l-1.1 1M89.1 122.4l1 1M90.1 122.4l-1.1 1" fill="none" stroke="#804000" stroke-width=".16"/>
<path d="M106.4 112.1v4.7" fill="none" stroke="#004080" stroke-width=".16"/>
<path d="M84.1 212.3h38.2" fill="none" stroke="#00f" stroke-width=".3"/>
<text font-size="4.2" x="6.3" y="211.7">PDF created with pdfFactory trial version www.pdffactory.com</text>
<text font-size="3.6" fill="#000080" x="93.1" y="91.9">PIC18F45K22</text>
<text font-size="2.2" x="245.6" y="121.2">RS-485</text>
<g font-size="1.6">
<text x="41.2" y="16.2">MCUCOM_3p3V</text>
<text x="20" y="27.9">2</text>
<text x="20" y="29.6">4</text>
<text x="26.8" y="27.9">1</text>
<text x="26.8" y="29.6">3</text>
<text x="20" y="31.4">6</text>
<text x="20" y="33.1">8</text>
<text x="26.8" y="31.4">5PGC</text>
<text x="26.8" y="33.1">7PGD</text>
<text x="45.8" y="35.1">0603</text>
<text x="199.8" y="52.1">MCUCOM_3p3V</text>
<text x="85.7" y="63.8" transform="rotate(-90 85.7 63.8)">44</text>
<text x="89.2" y="63.8" transform="rotate(-90 89.2 63.8)">43</text>
<text x="92.7" y="63.8" transform="rotate(-90 92.7 63.8)">42</text>
<text x="96.2" y="63.8" transform="rotate(-90 96.2 63.8)">41</text>
<text x="99.7" y="63.8" transform="rotate(-90 99.7 63.8)">40</text>
<text x="103.2" y="63.8" transform="rotate(-90 103.2 63.8)">39</text>
<text x="106.7" y="63.8" transform="rotate(-90 106.7 63.8)">38</text>
<text x="110.2" y="63.8" transform="rotate(-90 110.2 63.8)">37</text>
<text x="113.7" y="63.8" transform="rotate(-90 113.7 63.8)">36</text>
<text x="117.3" y="63.8" transform="rotate(-90 117.3 63.8)">35</text>
<text x="120.7" y="63.8" transform="rotate(-90 120.7 63.8)">34</text>
<text x="44.4" y="76.7">MCU_3p3V</text>
<text x="75.2" y="76.9">2</text>
<text x="75.2" y="73.4">1</text>
<text x="131.1" y="73.4">33</text>
<text x="131.1" y="76.9">32</text>
<text x="208.7" y="75.3">VG_PA</text>
<text x="75.2" y="80.4">3</text>
<text x="75.2" y="83.9">4</text>
<text x="131.1" y="83.9">30</text>
<text x="131.1" y="80.4">31</text>
<text x="12.5" y="86.7">SMA</text>
<text x="75.2" y="87.5">5</text>
<text x="131.1" y="87.5">29</text>
<text x="12.5" y="94.5">SMA</text>
<text x="40" y="91.6">MCU_3p3V</text>
<text x="75.2" y="94.4">7</text>
<text x="75.2" y="91">6</text>
<text x="131.1" y="91">28</text>
<text x="131.1" y="94.4">27</text>
<text x="162.3" y="91.7">MCU_3p3V</text>
<text x="75.2" y="101.5">9</text>
<text x="75.2" y="98">8</text>
<text x="131.1" y="101.5">25</text>
<text x="131.1" y="98">26</text>
<text x="74.3" y="105">10</text>
<text x="131.1" y="105">24</text>
<text x="74.3" y="108.5">11</text>
<text x="131.1" y="108.5">23</text>
<text x="177" y="115.2">MCUCOM_3p3V</text>
<text x="85.7" y="120.6" transform="rotate(-90 85.7 120.6)">12</text>
<text x="89.2" y="120.6" transform="rotate(-90 89.2 120.6)">13</text>
<text x="92.7" y="120.6" transform="rotate(-90 92.7 120.6)">14</text>
<text x="96.2" y="120.6" transform="rotate(-90 96.2 120.6)">15</text>
<text x="99.7" y="120.6" transform="rotate(-90 99.7 120.6)">16</text>
<text x="103.2" y="120.6" transform="rotate(-90 103.2 120.6)">17</text>
<text x="106.7" y="120.6" transform="rotate(-90 106.7 120.6)">18</text>
<text x="110.2" y="120.6" transform="rotate(-90 110.2 120.6)">19</text>
<text x="113.7" y="120.6" transform="rotate(-90 113.7 120.6)">20</text>
<text x="117.3" y="120.6" transform="rotate(-90 117.3 120.6)">21</text>
<text x="120.7" y="120.6" transform="rotate(-90 120.7 120.6)">22</text>
<text x="160.2" y="122.4" transform="rotate(-90 160.2 122.4)">1</text>
<text x="163.7" y="129.4" transform="rotate(-90 163.7 129.4)">1</text>
<text x="179.8" y="129.6">0402</text>
<text x="221.9" y="127.8">0603</text>
<text x="167.2" y="136.4" transform="rotate(-90 167.2 136.4)">1</text>
<text x="223.6" y="135.7">0603</text>
<text x="177.7" y="148.8" transform="rotate(-90 177.7 148.8)">8</text>
<text x="184.4" y="148.7">0603</text>
<text x="92.2" y="155">0603</text>
<text x="112.4" y="152.4">0603</text>
<text x="129.9" y="153.1">MCU_3p3V</text>
<text x="172.5" y="154.9">3</text>
<text x="172.5" y="151.4">4</text>
<text x="184.6" y="153.2">7</text>
<text x="184.6" y="151.4">6</text>
<text x="172.5" y="156.7">2</text>
<text x="179.5" y="160.9" transform="rotate(-90 179.5 160.9)">5</text>
<text x="184.6" y="156.7">1</text>
<text x="200.2" y="162.7">0402</text>
<text x="207.9" y="163.7">Title</text>
<text x="214.9" y="165.5">&lt;Title&gt;</text>
<text x="207.9" y="169">Size</text>
<text x="209.6" y="170.8">B</text>
<text x="214.9" y="169">Document Number</text>
<text x="214.9" y="170.8">&lt;Doc&gt;</text>
<text x="265.7" y="169">Rev</text>
<text x="267.5" y="170.8">&lt;Rev</text>
<text x="271.1" y="170.8">Code&gt;</text>
<text x="207.9" y="174.3">Date:</text>
<text x="217" y="174.3">Wednesday, November 22, 2017</text>
<text x="243" y="174.3">Sheet</text>
<text x="251.7" y="174.3">3</text>
<text x="257" y="174.3">o f</text>
<text x="262.2" y="174.3">5</text>
</g>
<g font-size="1.6" fill="#f00">
<text x="107" y="13.3" transform="rotate(-90 107 13.3)">HILO</text>
<text x="173.2" y="24">LED_S1</text>
<text x="29.5" y="29.7">JMCLR</text>
<text x="62.7" y="29.7">MCLR</text>
<text x="128.1" y="26.3" transform="rotate(-90 128.1 26.3)">SYNTH_DATA</text>
<text x="129.8" y="25.3" transform="rotate(-90 129.8 25.3)">SYNTH_CLK</text>
<text x="131.5" y="24" transform="rotate(-90 131.5 24)">SYNTH_LE</text>
<text x="133.3" y="24.2" transform="rotate(-90 133.3 24.2)">SYNTH_LD</text>
<text x="173.2" y="25.7">LED_S2</text>
<text x="110.3" y="39.3">MOSI</text>
<text x="110.6" y="42">MISO</text>
<text x="110.4" y="44.6">SCK</text>
<text x="145.5" y="44.5">OSC1</text>
<text x="166" y="44.5">OSC2</text>
<text x="93.7" y="48" transform="rotate(-90 93.7 48)">FPGA_RESET</text>
<text x="38.6" y="60.4">RS485TX</text>
<text x="38.2" y="74.4">RS485RX</text>
<text x="9.7" y="80.5">STBY</text>
<text x="53.5" y="81.4">RS485EN</text>
<text x="65.4" y="84">EN</text>
<text x="137.2" y="84">OSC1</text>
<text x="137.2" y="80.5">OSC2</text>
<text x="187.6" y="82.8" transform="rotate(-90 187.6 82.8)">TMP</text>
<text x="57.9" y="84.9">EN</text>
<text x="191.1" y="84.5" transform="rotate(-90 191.1 84.5)">FFWR</text>
<text x="194.6" y="84.2" transform="rotate(-90 194.6 84.2)">RREV</text>
<text x="227.2" y="89.1">FFWR_SENSE</text>
<text x="53.3" y="99.1">PWR_CNTRL</text>
<text x="49.1" y="105.9">FPGA_CS</text>
<text x="49.1" y="102.4">D2A_CS</text>
<text x="227.2" y="104.9">TMP_SENSE</text>
<text x="49.6" y="109.4">D2A_RESET</text>
<text x="92.3" y="131.3" transform="rotate(-90 92.3 131.3)">LED_S2</text>
<text x="95.8" y="131.3" transform="rotate(-90 95.8 131.3)">LED_S1</text>
<text x="99.8" y="127.8" transform="rotate(-90 99.8 127.8)">PGC</text>
<text x="103.3" y="127.8" transform="rotate(-90 103.3 127.8)">PGD</text>
<text x="106.8" y="128.7" transform="rotate(-90 106.8 128.7)">MCLR</text>
<text x="212.6" y="127.8">RS485A</text>
<text x="246.4" y="128.5">RS485_CNTP</text>
<text x="142.2" y="135.6">DAC_DATA</text>
<text x="142.2" y="137.3">DAC_CLK</text>
<text x="212.6" y="133.9">RS485B</text>
<text x="246.4" y="134.7">RS485_CNTN</text>
<text x="142.2" y="139">DAC_SYNC</text>
<text x="142.2" y="140.8">DAC_LDAC</text>
<text x="145.5" y="152.4">RS485TX</text>
<text x="145.5" y="155.9">RS485EN</text>
<text x="146" y="164.6">RS485RX</text>
</g>
<g font-size="1.6" fill="#000080">
<text x="22.1" y="22.7">J2</text>
<text x="33.7" y="21.8">C84</text>
<text x="33.7" y="23.9">0.1uF</text>
<text x="45.9" y="21.8">R39</text>
<text x="45.9" y="23.9">10K</text>
<text x="109.1" y="21.8">R503</text>
<text x="109.1" y="23.9">10K</text>
<text x="184.4" y="29.7">R41</text>
<text x="191.4" y="29.7">R42</text>
<text x="43.1" y="31.5">R40</text>
<text x="51.9" y="31.5">100</text>
<text x="121.3" y="32.3">R200</text>
<text x="121.3" y="34.4">100K</text>
<text x="184.4" y="31.8">1K</text>
<text x="191.4" y="31.8">1K</text>
<text x="15.1" y="42">FLE-104-01-G-DV-A</text>
<text x="45.8" y="39.3">C85</text>
<text x="45.8" y="37.2">100nF</text>
<text x="153.5" y="38.6">Y1</text>
<text x="153.5" y="40.7">CCR8.0MXC8T</text>
<text x="172.8" y="42">LED 0603</text>
<text x="176.3" y="36.7">DL5</text>
<text x="190.2" y="42">LED 0603</text>
<text x="190.9" y="36.7">DL6</text>
<text x="187.2" y="59.5">C86</text>
<text x="79.1" y="63">U8</text>
<text x="187.4" y="61.6">1nF</text>
<text x="203.7" y="63">R43</text>
<text x="203.7" y="65.1">10K</text>
<text x="203.7" y="71.8">R46</text>
<text x="24.7" y="77">R44</text>
<text x="203.7" y="73.8">10K</text>
<text x="51.2" y="82.3">R45</text>
<text x="14.2" y="84.9">DX1</text>
<text x="17.7" y="88.4">SMAZ15</text>
<text x="24.7" y="84.2">0</text>
<text x="36.1" y="84.9">R47</text>
<text x="36.1" y="86.7">N.C</text>
<text x="51.2" y="84.4">10K</text>
<text x="144.3" y="88.4">C89</text>
<text x="153" y="88.4">C90</text>
<text x="206.1" y="85.8">R92</text>
<text x="144.4" y="90.5">1nF</text>
<text x="151.8" y="90.5">0.1uF</text>
<text x="206.1" y="93">10K</text>
<text x="212.6" y="93.6">C144</text>
<text x="212.8" y="95.8">1nF</text>
<text x="14.2" y="98">DX2</text>
<text x="17.7" y="96.3">SMAZ15</text>
<text x="38.1" y="98.6">C91</text>
<text x="38.1" y="96.4">0.1uF</text>
<text x="46.8" y="98.6">C92</text>
<text x="46.8" y="96.4">1nF</text>
<text x="206.1" y="101.6">R93</text>
<text x="206.1" y="108.7">10K</text>
<text x="212.6" y="109.4">C145</text>
<text x="212.8" y="111.5">1nF</text>
<text x="158.8" y="115.4">TP1</text>
<text x="158.8" y="117.1">TEST POINT</text>
<text x="162.3" y="122.4">TP2</text>
<text x="162.3" y="124.2">TEST POINT</text>
<text x="165.8" y="129.4">TP3</text>
<text x="165.8" y="131.1">TEST POINT</text>
<text x="187.2" y="129.9">10K</text>
<text x="187.4" y="128.2">R48</text>
<text x="227.2" y="126.1">22R</text>
<text x="232.4" y="127.8">R49</text>
<text x="227.2" y="137.1">22R</text>
<text x="232.4" y="135.7">R50</text>
<text x="172.8" y="148">U9</text>
<text x="193.7" y="146.2">C93</text>
<text x="193.7" y="147.8">100nF</text>
<text x="97.5" y="153.2">NC</text>
<text x="102.7" y="155">R91</text>
<text x="117.6" y="150.6">22R</text>
<text x="122.9" y="152.4">R51</text>
<text x="167.6" y="160.2">SN65HVD12D</text>
<text x="199.5" y="160.6">10K</text>
<text x="199.6" y="158.8">R52</text>
</g>
<g font-size="1.6" fill="#004080">
<text x="154.4" y="45.6">1</text>
<text x="158.8" y="45.6">3</text>
<text x="157.8" y="49.3" transform="rotate(-90 157.8 49.3)">2</text>
<text x="121.9" y="69.2" transform="rotate(-90 121.9 69.2)">NC4</text>
<text x="78.2" y="74.5">RC7/RX1</text>
<text x="86.8" y="77.2" transform="rotate(-90 86.8 77.2)">RC6/TX1/AN18</text>
<text x="97.4" y="73.7" transform="rotate(-90 97.4 73.7)">RD3/AN23</text>
<text x="100.9" y="73.7" transform="rotate(-90 100.9 73.7)">RD2/AN22</text>
<text x="118.4" y="74" transform="rotate(-90 118.4 74)">RC1/CCP2</text>
<text x="125.7" y="74.5">NC3</text>
<text x="78.2" y="78">RD4/AN24/SDO2</text>
<text x="78.2" y="81.5">RD5/AN25</text>
<text x="90.3" y="78.7" transform="rotate(-90 90.3 78.7)">RC5/AN17/SDO1</text>
<text x="93.9" y="82.6" transform="rotate(-90 93.9 82.6)">RC4/SDA1/SDI1/AN16</text>
<text x="107.9" y="83" transform="rotate(-90 107.9 83)">RD0/AN20/SCL2/SCK2</text>
<text x="111.4" y="82.1" transform="rotate(-90 111.4 82.1)">RC3/SCL/SCL1/SCK1</text>
<text x="114.9" y="78.6" transform="rotate(-90 114.9 78.6)">RC2/CCP1/AN14</text>
<text x="120.9" y="81.5">OSC2/RA6</text>
<text x="125.7" y="78">RC0</text>
<text x="78.2" y="85">RD6/AN26/TX2</text>
<text x="78.2" y="88.6">RD7/AN27/RX2</text>
<text x="104.4" y="87.4" transform="rotate(-90 104.4 87.4)">RD1/AN21/CCP4/SDA2/SDI2</text>
<text x="120.9" y="85">OSC1/RA7</text>
<text x="125.4" y="88.6">Vss2</text>
<text x="78.2" y="95.5">Vdd1</text>
<text x="78.2" y="92.1">Vss1</text>
<text x="122.2" y="95.5">RE2/AN7</text>
<text x="125.2" y="92.1">Vdd2</text>
<text x="78.2" y="99.1">RB0/INT0/AN12</text>
<text x="122.2" y="99.1">RE1/AN6</text>
<text x="78.2" y="102.6">RB1/INT1/AN10</text>
<text x="78.2" y="106.1">RB2/INT2/AN8</text>
<text x="116.2" y="106.1">RA5/AN4/C2OUT</text>
<text x="122.2" y="102.6">RE0/AN5</text>
<text x="78.2" y="109.6">RB3/CCP2/AN9</text>
<text x="119.8" y="109.6">RA4/C1OUT</text>
<text x="86.8" y="116.8" transform="rotate(-90 86.8 116.8)">NC1</text>
<text x="90.3" y="116.8" transform="rotate(-90 90.3 116.8)">NC2</text>
<text x="93.9" y="116.8" transform="rotate(-90 93.9 116.8)">RB4/AN11</text>
<text x="97.4" y="116.8" transform="rotate(-90 97.4 116.8)">RB5/AN13/CCP3</text>
<text x="100.9" y="116.8" transform="rotate(-90 100.9 116.8)">RB6/PGC</text>
<text x="104.4" y="116.8" transform="rotate(-90 104.4 116.8)">RB7/PGD</text>
<text x="107.9" y="116.8" transform="rotate(-90 107.9 116.8)">MCLR/RE3</text>
<text x="111.4" y="116.8" transform="rotate(-90 111.4 116.8)">RA0/AN0</text>
<text x="114.9" y="116.8" transform="rotate(-90 114.9 116.8)">RA1/AN1</text>
<text x="118.4" y="116.8" transform="rotate(-90 118.4 116.8)">RA2/AN2</text>
<text x="121.9" y="116.8" transform="rotate(-90 121.9 116.8)">RA3/AN3</text>
<text x="175.5" y="152.5">D</text>
<text x="178.9" y="154.4" transform="rotate(-90 178.9 154.4)">VCC</text>
<text x="181.4" y="154.3">B</text>
<text x="181.4" y="152.5">A</text>
<text x="175.5" y="157.8">RE</text>
<text x="175.5" y="156">DE</text>
<text x="180.6" y="157.9" transform="rotate(-90 180.6 157.9)">GND</text>
<text x="181.3" y="157.8">R</text>
</g>
<g font-size="1.4">
<text x="34.4" y="10.2">There is a mistake here</text>
<text x="34.4" y="11.6">the supply is</text>
<text x="46.8" y="11.6">not</text>
<text x="50.4" y="11.6">connected</text>
<text x="13.3" y="21.5">PICkit2</text>
<text x="20.6" y="21.5">connector</text>
</g>
<g font-size="1.3">
<text x="34.4" y="7.7">5</text>
<text x="87" y="7.7">4</text>
<text x="139.5" y="7.7">3</text>
<text x="192.1" y="7.7">2</text>
<text x="244.7" y="7.7">1</text>
<text x="6.8" y="30">D</text>
<text x="271.4" y="30">D</text>
<text x="6.8" y="71.6">C</text>
<text x="271.4" y="71.6">C</text>
<text x="6.8" y="113.2">B</text>
<text x="271.4" y="113.2">B</text>
<text x="6.8" y="154.9">A</text>
<text x="271.4" y="154.9">A</text>
<text x="34.4" y="175.9">5</text>
<text x="87" y="175.9">4</text>
<text x="139.5" y="175.9">3</text>
<text x="192.1" y="175.9">2</text>
<text x="244.7" y="175.9">1</text>
</g>
</svg>
